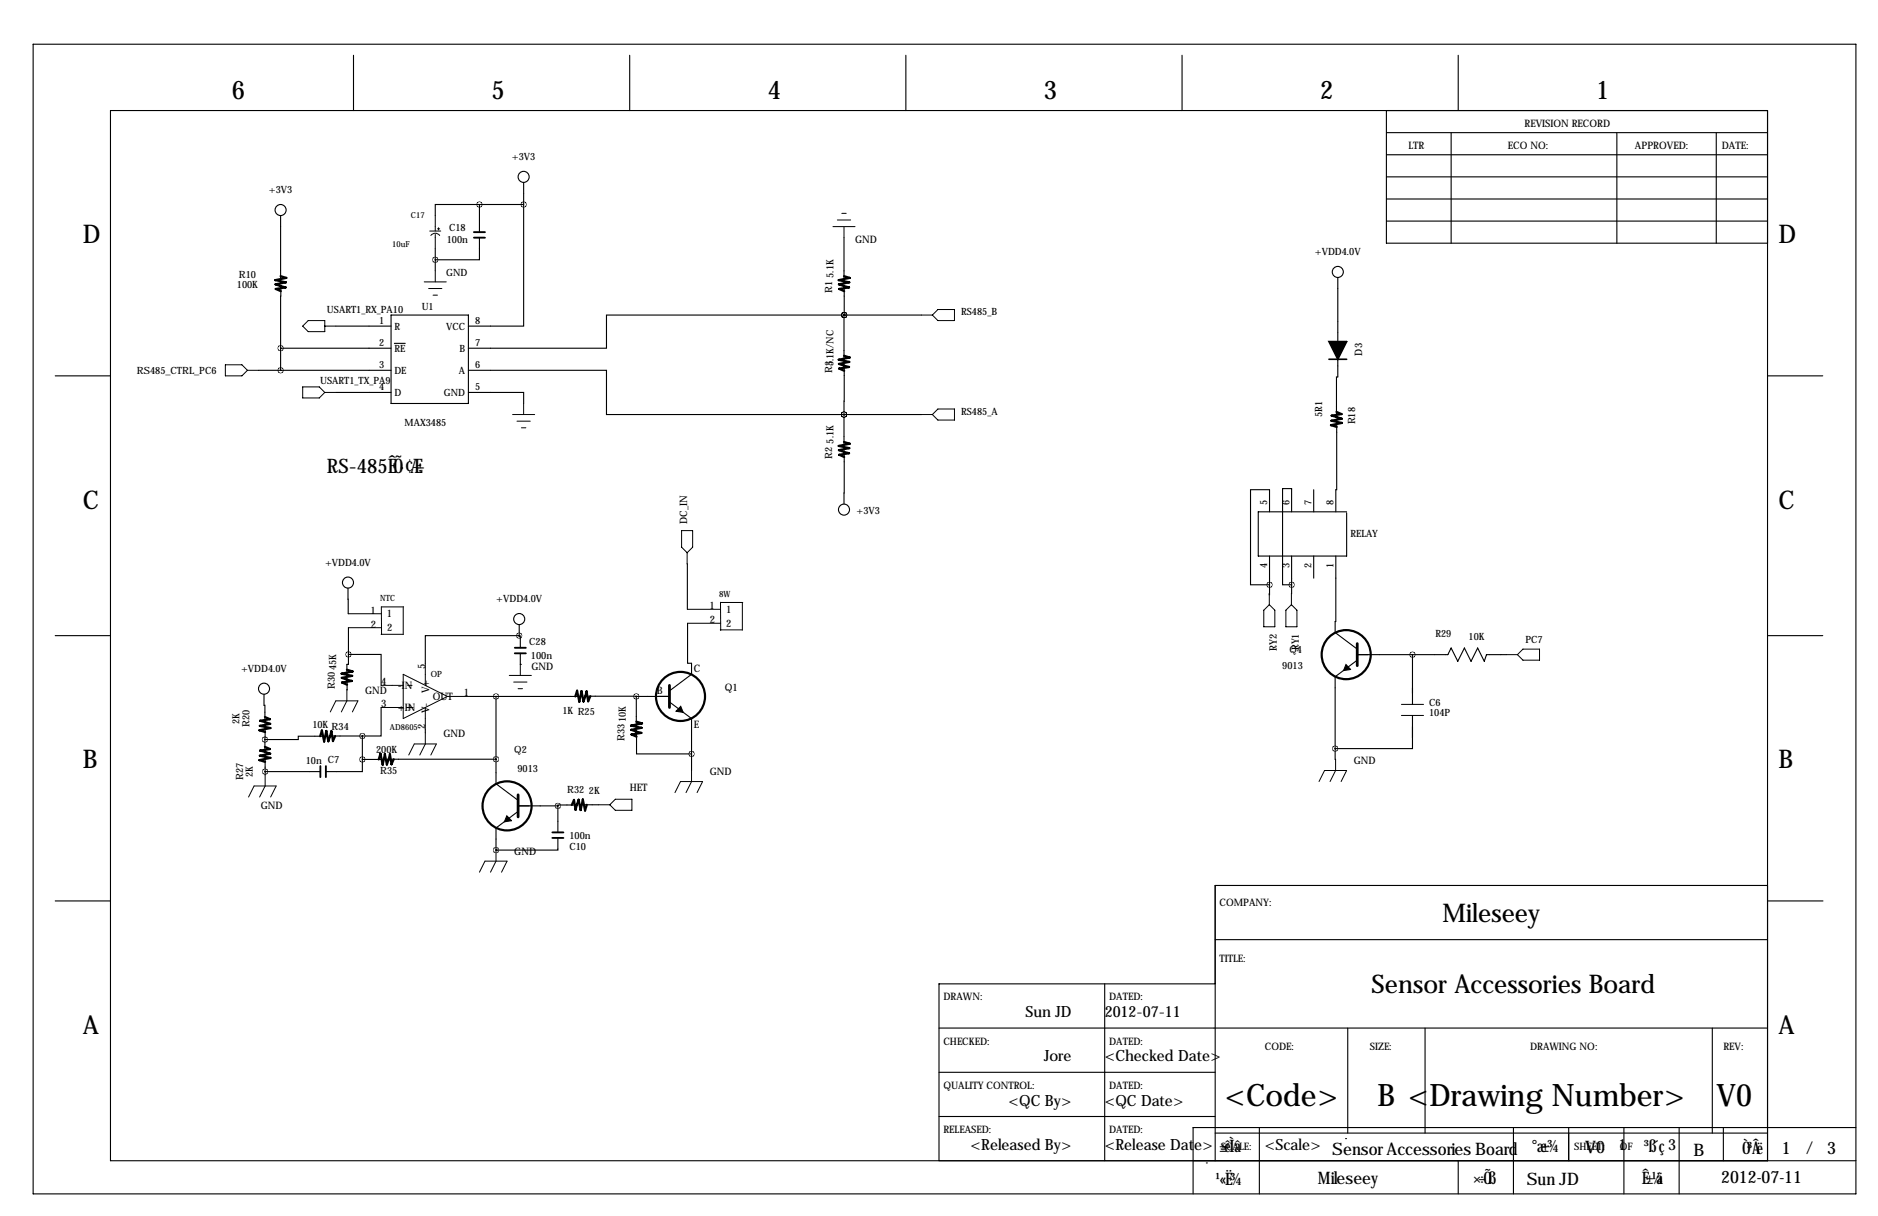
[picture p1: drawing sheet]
<svg xmlns="http://www.w3.org/2000/svg" width="432mm" height="279mm" viewBox="0 0 432 279" stroke-linecap="round" stroke-linejoin="round" font-family="sans-serif">
<g fill="none" stroke="#000" stroke-width=".25">
<path d="M7.6 10.2h419.1v264.1h-419.1zM81.3 12.7v12.7M144.8 12.7v12.7M208.3 12.7v12.7M271.8 12.7v12.7M335.3 12.7v12.7M318.8 30.5h87.6M318.8 35.6h87.6M318.8 25.4v30.5h87.6M333.7 30.5v25.4M371.8 30.5v25.4M394.6 30.5v25.4"/>
<path d="M64.5 49.5v15.3M100.1 57.2v5M110.2 54.6v5.1h-10.1M110.2 47h-10.1v2.5M110.2 47v6.3M110.2 47h10.2M120.4 47v27.9h-12.7M120.4 41.9v5.1M194.1 54.6v10.2M318.8 45.7h87.6M318.8 50.8h87.6M318.8 40.6h87.6"/>
<path d="M64.6 65.5l-.1 14.5M77.2 74.9h12.7M89.9 72.4h17.8v20.3h-17.8zM90.7 78.9h2.5M194.1 72.4h-54.7v7.6h-31.7M194.1 72.4h.1M194.1 72.4v10.7M194.1 72.4h17.7M194.1 65.5v6.9M307.6 63.8v14.7M12.7 86.4h12.7M59.4 85.1h30.5"/>
<path d="M64.5 80h25.4M64.5 80v5.1M77.2 90.2h12.7M107.7 90.2h12.7v2.5M107.7 85.1h31.7v10.1h54.7M194.1 95.2h.1M194.1 95.2v7.7M194.1 95.2h17.7M194.1 83.8v11.4M307.3 96.8v15.7h-.2v5.1M307.6 82.5v4.1h-.3v9.5M406.4 86.4h12.7"/>
<path d="M194.1 103.6v12.2M291.9 117.6v-5.1h-4.4v21.9h4.4M297 117.6v-5.3h-2.1v22.1h2.1M302.1 112.5v5.1M309.6 117.6h-20.3v10.2h20.3v-9.9M80 135.1l.1 5.9M158 129.5v10.5M291.9 134.4v2.3l-.1-.3M291.9 127.8v6.6M297 134.4l-.1 2M297 127.8v6.6M302.1 127.8v5"/>
<path d="M307.1 127.8v15h-.1v2.5l5.1 3.8M12.7 146h12.7M60.7 159.5v2.6h.2v4.1M79.8 155.9v2.6M80.1 150.4v2.3h-.3v2.5M80.1 150.4h7.5v7.1M80.1 144.2v6.2M119.4 146h.1M119.4 146h-21.6v6.4M119.4 146v.3h.2v2.5M119.4 143.5v2.5M119.6 152.7h.1"/>
<path d="M119.6 150.1v2.6M134.3 160h12M158.1 143.2v9.2h.9v2.5l-5.1 3.9M312.1 150.4h20.8l.8-1.5 1.5 3 1.5-3 1.5 3 1.6-3 1.5 3 .5-1.5h4.6M312.1 151.7l-5.1 3.8v16.5M324.8 150.4v11.4M406.4 146h12.7M60.9 169.9v3.1M61 173.7v3.6M61 166.9l-.1 3M61 177.3v.8M61 177.3h12.7"/>
<path d="M74.9 169.2h-6.3v.7h-7.7M75.6 169.1h7.7M83.3 174.5v2.8h-8.4M83.3 174.5h5.1M83.3 169.1v5.4M87.6 162.6v6.5h-4.3M89.1 174.4h24.9M97.8 167.6v.8M107.9 160h25.7M114 160v20.1l5.1 3.8M146.3 160h7.6M146.3 160v7.1"/>
<path d="M146.4 167.8v5.4h12.6M153.9 161.3l5.1 3.8v11.9M307 172l.1 2.5M324.8 164.4v7.6h-17.8M114 195.3h.1M119.1 185.2h9.2M119.1 186.4l-5.1 3.8v5.1M128.3 192.5v2.8h-14.3M128.3 185.2v6.1M132.9 185h-4.6v.2M133.6 184.9h4.1M12.7 207h12.7"/>
<path d="M279.4 215.9h127M406.4 203.5h-127v63.2M406.5 207h12.7M215.9 236.2h190.5M254 226.1v40.6M279.4 226.1h-63.5v40.6M309.9 236.2v24.1M327.7 236.2v24.1M393.7 236.2v24.1M215.9 246.4h63.5M215.9 256.5h63.5M289.6 259.1v15.2"/>
<path d="M348 259.1v15.2M360.7 259.1v7.6M373.4 259.1v15.2M386.1 259.1v15.2M396.2 259.1v7.6M426.7 259.1h-152.4v15.2M277.4 267.2h.1M279.4 260.3h127M309.4 261.6h.1M335.3 266.7v7.6M406.4 266.7v-241.3h-381v241.3h401.3"/>
<circle cx="64.5" cy="48.3" r="1.27"/>
<circle cx="120.4" cy="40.6" r="1.27"/>
<circle cx="307.6" cy="62.5" r="1.27"/>
<circle cx="194.1" cy="117.1" r="1.27"/>
<circle cx="80" cy="133.9" r="1.27"/>
<circle cx="60.7" cy="158.2" r="1.27"/>
<circle cx="119.4" cy="142.2" r="1.27"/>
</g>
<g fill="none" stroke="#000" stroke-width=".23">
<path d="M98.8 53.1h2.5M99.1 54.1a1.27 1.27 0 0 1 2 0M100.1 49.5v3.6M100.1 53.8v3.4M100.6 52.6h.5M100.8 52.3v.5M191.5 52.1h5.1M192.5 50.5h3.1M193.5 49h1.1M194.1 52.1v2.5M70.9 73.7h3.8v2.5h-3.8l-1.3-1.3zM74.7 74.9h2.5"/>
<path d="M97.5 64.8h5.1M98.6 66.3h3M99.6 67.8h1M100.1 62.2v2.6M211.8 72.4h2.6M215.6 71.1h3.9v2.6h-3.9l-1.2-1.3zM51.8 83.8h3.8l1.3 1.3-1.3 1.3h-3.8zM56.9 85.1h2.5M69.6 88.9h3.8l1.3 1.3-1.3 1.2h-3.8zM74.7 90.2h2.5M117.9 95.2h5M118.9 96.8h3"/>
<path d="M119.9 98.3h1M120.4 92.7v2.5M211.8 95.2h2.6M214.4 95.2l1.2-1.2h3.9v2.5h-3.9zM87.7 139.4v6.4M87.7 139.4h5.1M92.7 139.4v6.4l-5.1-.1M156.7 121.9h2.6v3.8l-1.3 1.3-1.3-1.3zM158 127v2.5M165.7 138.4v6.3M165.7 138.4h5.1M170.7 138.4v6.4"/>
<path d="M291.8 136.4v2.5M296.9 138.9l1.3 1.3v3.8h-2.5v-3.8zM296.9 136.4v2.5M79.8 158.5v2.5l-1.3 2.6M80.1 141h7.6M80.1 144.2h7.6M87.6 157.5h5.1M87.7 145.7v.1M92.7 154.9l10.2 5.1-10.2 5.1zM93.7 157.5h1M97.8 152.4v5.1M117.1 155.2h5.1"/>
<path d="M118.1 156.7h3.1M119.1 158.2h1M119.6 152.7v2.5M158 140h7.7M158.1 143.2h7.6M165.6 144.7h5.1M290.6 140.2l1.2-1.3 1.3 1.3v3.8h-2.5zM346.4 150.4h2.5M350.2 149.1h3.8v2.6h-3.8l-1.3-1.3zM61 178.1v2.5l-1.3 2.5M75.9 163.6l1.3-2.6h5.1l-1.3 2.6M87.6 162.6h5.1"/>
<path d="M93.5 162.6h1.5M94 173.5l1.2-2.6h5.1l-1.2 2.6M94.2 162.1v1M97.8 162.6v5M97.8 168.4v2.5l-1.3 2.6M102.9 160h5M159 177v2.6l-1.3 2.5M303.3 179.6l1.2-2.6h5.1l-1.2 2.6M307.1 174.5v2.5l-1.3 2.6M322.2 161.8h5.1M322.2 164.4h5.1M57.1 183.1l1.3-2.5h5.1l-1.3 2.5"/>
<path d="M114 195.3v2.6l-1.2 2.5M137.7 184.9h2.5M140.2 184.9l1.3-1.3h3.8v2.6h-3.8zM155.2 182.1l1.3-2.5h5l-1.2 2.5M110.2 200.4l1.3-2.5h5.1l-1.3 2.5"/>
</g>
<path d="M109 54.6h2.5M109 53.3h2.5M118.4 150.1h2.5M118.4 148.8h2.5M73.7 176v2.6M74.9 176v2.6M127 192.5h2.5M127 191.3h2.5" fill="none" stroke="#000" stroke-width=".43"/>
<g fill="none" stroke="#000" stroke-width=".51">
<path d="M64.5 63.4l1.3 .5-2.5 .5 2.4 .5-2.4 .4 2.4 .7-2.3 .4 1.2 .5M194.1 63.4l1.3 .5-2.6 .5 2.5 .5-2.4 .4 2.3 .7-2.3 .4 1.2 .5M194.1 81.7l1.3 .4-2.6 .6 2.5 .5-2.4 .4 2.3 .7-2.3 .4 1.2 .5M307.3 94.6l1.2 .5-2.3 .4 2.3 .7-2.4 .5 2.5 .5-2.6 .5 1.3 .4M194.1 101.5l1.3 .5-2.6 .5 2.5 .5-2.4 .4 2.3 .7-2.3 .4 1.2 .5M79.8 153.9l1.3 .4-2.6 .5 2.5 .5-2.4 .5 2.3 .7-2.3 .3 1.2 .5M135.7 160l-.5 1.1-.3-2.2-.7 2.3-.5-2.4-.5 2.4-.5-2.5-.4 1.3M60.9 164.7l1.2 .6-2.3 .3 2.3 .7-2.4 .5 2.5 .5-2.6 .5 1.4 .4M60.9 171.6l1.2 .5-2.3 .4 2.3 .7-2.4 .4 2.5 .5-2.6 .6 1.4 .4M77.1 169.1l-.5 1.2-.4-2.3-.7 2.3-.5-2.4-.5 2.5-.5-2.6-.4 1.4M90.5 174.4l-.5 1.2-.3-2.3-.7 2.4-.5-2.4-.5 2.4-.5-2.5-.4 1.3M146.3 165.8l1.3 .4-2.5 .5 2.4 .5-2.4 .5 2.4 .7-2.3 .4 1.2 .5"/>
<path d="M134.9 184.9l-.4 1.3-.5-2.5-.5 2.4-.5-2.4-.7 2.4-.3-2.3-.5 1.2"/>
<circle cx="309.5" cy="150.4" r="5.6"/>
<circle cx="156.5" cy="160" r="5.6"/>
<circle cx="116.6" cy="185.2" r="5.6"/>
</g>
<path d="M153.9 157.5v5.1M312.1 147.9v5.1M119.1 182.6v5.1" fill="none" stroke="#000" stroke-width=".63"/>
<path d="M309.5 152.7l1 1.1-1.6 .3zM156.5 162.3l.6 1.4-1.7-.3zM116.5 187.5l1.1 1.1-1.6 .2z" fill="#000" stroke="#000" stroke-width=".25"/>
<path d="M305.6 78.5h4l-2 4z" fill="#000" stroke="#000" stroke-width=".38"/>
<path d="M305.6 82.5h4" fill="none" stroke="#000" stroke-width=".38"/>
<path d="M64.5 85.1a.05 .05 0 0 0 .1 0 .05 .05 0 0 0-.1 0zM64.5 80a.05 .05 0 0 0 .1 0 .05 .05 0 0 0-.1 0zM110.2 47a.05 .05 0 0 0 .1 0 .05 .05 0 0 0-.1 0zM100 59.7a.05 .05 0 0 0 .1 0 .05 .05 0 0 0-.1 0zM194.1 72.4a.05 .05 0 0 0 .1 0 .05 .05 0 0 0-.1 0zM194 95.3a.05 .05 0 0 0 .1 0 .05 .05 0 0 0-.1 0zM324.7 150.4a.05 .05 0 0 0 .1 0 .05 .05 0 0 0-.1 0zM296.9 134.4a.05 .05 0 0 0 .1 0 .05 .05 0 0 0-.1 0zM60.9 169.9a.05 .05 0 0 0 .1 0 .05 .05 0 0 0-.1 0zM80.1 150.4a.05 .05 0 0 0 .1 0 .05 .05 0 0 0-.1 0zM306.9 172a.05 .05 0 0 0 .1 0 .05 .05 0 0 0-.1 0zM60.9 177.3a.05 .05 0 0 0 .1 0 .05 .05 0 0 0-.1 0zM114 195.3a.05 .05 0 0 0 .1 0 .05 .05 0 0 0-.1 0zM83.3 169.1a.05 .05 0 0 0 .1 0 .05 .05 0 0 0-.1 0zM83.3 174.5a.05 .05 0 0 0 .1 0 .05 .05 0 0 0-.1 0zM194.1 72.4a.05 .05 0 0 0 .1 0 .05 .05 0 0 0-.1 0zM194 95.3a.05 .05 0 0 0 .1 0 .05 .05 0 0 0-.1 0zM128.2 185.2a.05 .05 0 0 0 .1 0 .05 .05 0 0 0-.1 0zM114 160a.05 .05 0 0 0 .1 0 .05 .05 0 0 0-.1 0zM114 174.4a.05 .05 0 0 0 .1 0 .05 .05 0 0 0-.1 0zM119.3 146.1a.05 .05 0 0 0 .1 0 .05 .05 0 0 0-.1 0z" fill="#000" stroke="#000" stroke-width="1.3"/>
<g font-size="7.1">
<text x="281.6" y="254.1">&lt;Code&gt;</text>
<text x="316.7" y="254.1">B &lt;Drawing Number&gt;</text>
<text x="394.7" y="254.1">V0</text>
</g>
<g font-size="5.9">
<text x="53.3" y="22.9">6</text>
<text x="113" y="22.9">5</text>
<text x="176.5" y="22.9">4</text>
<text x="240" y="22.9">3</text>
<text x="303.5" y="22.9">2</text>
<text x="367" y="22.9">1</text>
<text x="19" y="55.9">D</text>
<text x="408.9" y="55.9">D</text>
<text x="19" y="116.8">C</text>
<text x="408.9" y="116.8">C</text>
<text x="19" y="176.5">B</text>
<text x="408.9" y="176.5">B</text>
<text x="331.7" y="211.8">Mileseey</text>
<text x="315.4" y="228.3">Sensor Accessories Board</text>
<text x="19" y="237.5">A</text>
<text x="408.9" y="237.5">A</text>
</g>
<g font-size="4.6">
<text x="75.2" y="108.7">RS-485ÊÕ ÷</text>
<text x="91.8" y="108.7">·¢Æ</text>
</g>
<g font-size="4">
<text x="280.4" y="264.6">±êÌâ</text>
<text x="306.3" y="265.4">Sensor Accessories Board °æ</text>
<text x="354.6" y="264.6">±¾</text>
<text x="364.5" y="264.9">V0</text>
<text x="378" y="264.6">³ß´ç3</text>
<text x="389.4" y="265.7">B</text>
<text x="400.6" y="265.1">Òë</text>
<text x="401.7" y="265.1">³Â</text>
<text x="409.7" y="265.2">1</text>
<text x="415.3" y="265.1">/ 3</text>
<text x="279.4" y="272.2">¹«Ë¾</text>
<text x="303" y="272">Mileseey</text>
<text x="338.9" y="272">×÷Õ</text>
<text x="342.3" y="272">ß</text>
<text x="351" y="272.3">Sun JD</text>
<text x="377.5" y="272">Ê±¼</text>
<text x="380.9" y="272">ä</text>
<text x="395.7" y="271.8">2012-07-11</text>
</g>
<g font-size="3.6">
<text x="235.8" y="233.7">Sun JD</text>
<text x="254" y="233.7">2012-07-11</text>
<text x="240.1" y="243.9">Jore</text>
<text x="254" y="243.9">&lt;Checked Date&gt;</text>
<text x="231.9" y="254.1">&lt;QC By&gt;</text>
<text x="254" y="254.1">&lt;QC Date&gt;</text>
<text x="223.1" y="264.2">&lt;Released By&gt;</text>
<text x="254" y="264.2">&lt;Release Date&gt;</text>
<text x="290.8" y="264.2">&lt;Scale&gt;</text>
<text x="372.1" y="264.2">1</text>
</g>
<g font-size="2.4">
<text x="350.5" y="29.2">REVISION RECORD</text>
<text x="323.8" y="34.3">LTR</text>
<text x="346.7" y="34.3">ECO NO:</text>
<text x="375.9" y="34.3">APPROVED:</text>
<text x="395.9" y="34.3">DATE:</text>
<text x="196.6" y="55.9">GND</text>
<text x="313.2" y="81.7" transform="rotate(-90 313.2 81.7)">D3</text>
<text x="158" y="120.4" transform="rotate(-90 158 120.4)">DC_IN</text>
<text x="85.2" y="141">1</text>
<text x="89" y="141.9">1</text>
<text x="163.2" y="140">1</text>
<text x="163.2" y="143.2">2</text>
<text x="166.9" y="140.8">1</text>
<text x="85.2" y="144.2">2</text>
<text x="89" y="145.1">2</text>
<text x="167" y="144">2</text>
<text x="293.6" y="149.5" transform="rotate(-90 293.6 149.5)">RY2</text>
<text x="97.8" y="153.7" transform="rotate(-90 97.8 153.7)">5</text>
<text x="122.2" y="153.9">GND</text>
<text x="159.5" y="154.4">C</text>
<text x="83.9" y="159.5">GND</text>
<text x="87.7" y="157.5">4</text>
<text x="91.4" y="158.4">-IN</text>
<text x="98.7" y="159.3" transform="rotate(-90 98.7 159.3)">V+</text>
<text x="99.5" y="160.9">OUT</text>
<text x="106.7" y="160">1</text>
<text x="151" y="159.5">B</text>
<text x="166.6" y="158.8">Q1</text>
<text x="87.7" y="162.6">3</text>
<text x="91.4" y="163.4">+IN</text>
<text x="97.8" y="167.6" transform="rotate(-90 97.8 167.6)">2</text>
<text x="98.7" y="163.8" transform="rotate(-90 98.7 163.8)">V-</text>
<text x="159.5" y="167.4">E</text>
<text x="102" y="169.4">GND</text>
<text x="163.2" y="178.1">GND</text>
<text x="311.3" y="175.5">GND</text>
<text x="60" y="185.9">GND</text>
<text x="144.8" y="181.8">HET</text>
<text x="118.2" y="196.3">GND</text>
<text x="280.4" y="208.3">COMPANY:</text>
<text x="280.4" y="221">TITLE:</text>
<text x="216.9" y="229.9">DRAWN:</text>
<text x="255" y="229.9">DATED:</text>
<text x="216.9" y="240">CHECKED:</text>
<text x="255" y="240">DATED:</text>
<text x="290.8" y="241.3">CODE:</text>
<text x="315" y="241.3">SIZE:</text>
<text x="351.8" y="241.3">DRAWING NO:</text>
<text x="396.2" y="241.3">REV:</text>
<text x="216.9" y="250.2">QUALITY CONTROL:</text>
<text x="255" y="250.2">DATED:</text>
<text x="216.9" y="260.3">RELEASED:</text>
<text x="255" y="260.3">DATED:</text>
<text x="280.7" y="264.2">SCALE:</text>
<text x="361.9" y="264.2">SHEET:</text>
<text x="372.4" y="264.2">OF</text>
</g>
<g font-size="2.3">
<text x="117.7" y="36.8">+3V3</text>
<text x="61.8" y="44.4">+3V3</text>
<text x="103.2" y="53.1">C18</text>
<text x="102.7" y="55.8">100n</text>
<text x="302.3" y="58.7">+VDD4.0V</text>
<text x="54.9" y="64">R10</text>
<text x="102.6" y="63.5">GND</text>
<text x="191.6" y="63.8" transform="rotate(-90 191.6 63.8)">5.1K</text>
<text x="54.5" y="66.3">100K</text>
<text x="75.2" y="71.9">USART1_RX_PA10</text>
<text x="97" y="71.3">U1</text>
<text x="191.3" y="67.4" transform="rotate(-90 191.3 67.4)">R1</text>
<text x="87.2" y="74.4">1</text>
<text x="90.7" y="75.8">R</text>
<text x="102.6" y="75.8">VCC</text>
<text x="109.2" y="74.4">8</text>
<text x="221" y="72.4">RS485_B</text>
<text x="87.2" y="79.5">2</text>
<text x="90.7" y="80.9">RE</text>
<text x="105.6" y="80.9">B</text>
<text x="109.2" y="79.5">7</text>
<text x="31.5" y="85.9">RS485_CTRL_PC6</text>
<text x="73.6" y="88.3">USART1_TX_PA9</text>
<text x="87.2" y="84.6">3</text>
<text x="87.2" y="89.7">4</text>
<text x="90.7" y="85.9">DE</text>
<text x="105.5" y="85.9">A</text>
<text x="109.2" y="89.7">5</text>
<text x="109.2" y="84.6">6</text>
<text x="191.3" y="85.7" transform="rotate(-90 191.3 85.7)">R3</text>
<text x="191.6" y="84.2" transform="rotate(-90 191.6 84.2)">5.1K/NC</text>
<text x="90.7" y="91">D</text>
<text x="102.1" y="91">GND</text>
<text x="221" y="95.2">RS485_A</text>
<text x="304" y="95.8" transform="rotate(-90 304 95.8)">5R1</text>
<text x="93" y="97.8">MAX3485</text>
<text x="311.6" y="97.5" transform="rotate(-90 311.6 97.5)">R18</text>
<text x="191.3" y="105.5" transform="rotate(-90 191.3 105.5)">R25.1K</text>
<text x="196.9" y="118.1">+3V3</text>
<text x="291.4" y="116.1" transform="rotate(-90 291.4 116.1)">5</text>
<text x="296.5" y="116.1" transform="rotate(-90 296.5 116.1)">6</text>
<text x="301.5" y="116.1" transform="rotate(-90 301.5 116.1)">7</text>
<text x="306.6" y="116.1" transform="rotate(-90 306.6 116.1)">8</text>
<text x="310.5" y="123.4">RELAY</text>
<text x="74.7" y="130">+VDD4.0V</text>
<text x="291.4" y="130.5" transform="rotate(-90 291.4 130.5)">4</text>
<text x="296.5" y="130.5" transform="rotate(-90 296.5 130.5)">3</text>
<text x="301.5" y="130.5" transform="rotate(-90 301.5 130.5)">2</text>
<text x="306.6" y="130.5" transform="rotate(-90 306.6 130.5)">1</text>
<text x="114.1" y="138.4">+VDD4.0V</text>
<text x="121.7" y="148.1">C28</text>
<text x="298.6" y="149.4" transform="rotate(-90 298.6 149.4)">RY1</text>
<text x="330" y="146.4">R29</text>
<text x="337.7" y="147">10K</text>
<text x="350.7" y="147.8">PC7</text>
<text x="55.4" y="154.4">+VDD4.0V</text>
<text x="122.1" y="151.3">100n</text>
<text x="294.8" y="153.8">9013</text>
<text x="296.5" y="150">Q4</text>
<text x="77" y="158.4" transform="rotate(-90 77 158.4)">R3045K</text>
<text x="55.1" y="166.4" transform="rotate(-90 55.1 166.4)">2K</text>
<text x="57.4" y="167.1" transform="rotate(-90 57.4 167.1)">R20</text>
<text x="71.8" y="167.3">10KR34</text>
<text x="129.3" y="164.2">1K R25</text>
<text x="328.6" y="162.1">C6</text>
<text x="328.6" y="164.6">104P</text>
<text x="86.5" y="172.9">200K</text>
<text x="118.3" y="173.1">Q2</text>
<text x="143.6" y="170.3" transform="rotate(-90 143.6 170.3)">R3310K</text>
<text x="55.9" y="179.3" transform="rotate(-90 55.9 179.3)">R27</text>
<text x="58.1" y="178.5" transform="rotate(-90 58.1 178.5)">2K</text>
<text x="70.3" y="175.4">10n C7</text>
<text x="87.4" y="177.8">R35</text>
<text x="119" y="177.5">9013</text>
<text x="130.4" y="182.2">R32</text>
<text x="135.4" y="182.5">2K</text>
<text x="130.9" y="192.8">100n</text>
<text x="130.9" y="195.3">C10</text>
</g>
<g font-size="2">
<text x="165.4" y="137.2">8W</text>
<text x="87.4" y="138.2">NTC</text>
<text x="99.1" y="155.4">OP</text>
</g>
<g font-size="1.9">
<text x="94.5" y="50">C17</text>
<text x="90.2" y="56.6">10uF</text>
<text x="89.7" y="167.6">AD8605</text>
</g>
</svg>
